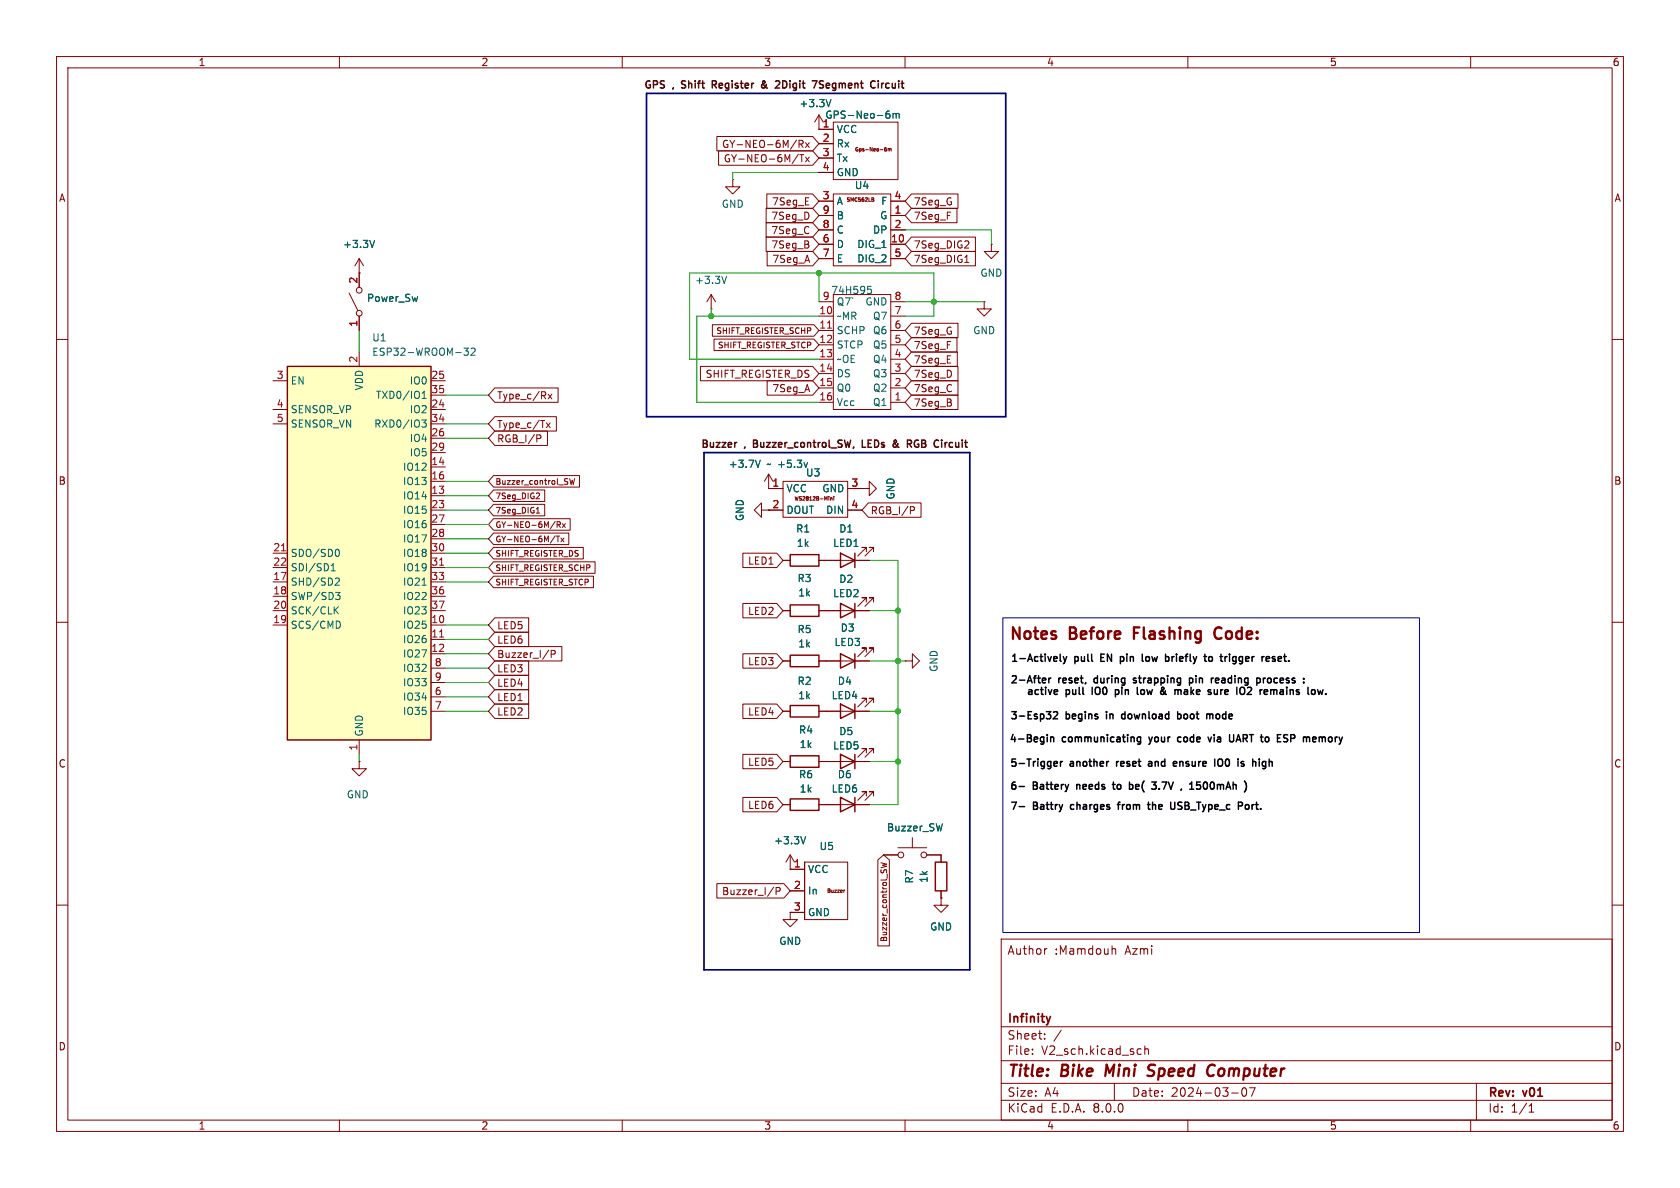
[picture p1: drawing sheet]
<svg xmlns="http://www.w3.org/2000/svg" width="297mm" height="210mm" viewBox="0 0 297 210" stroke-linecap="round" stroke-linejoin="round" font-family="sans-serif">
<g fill="none" stroke="#840000" stroke-width=".18">
<path d="M10 10h277v190h-277zM12 12h273v186h-273zM60 10v2M110 10v2M160 10v2M210 10v2M260 10v2M10 60h2M125.7 54.6h.1M125.7 52.1l-.7 1.2M125.7 52.1v2.5M125.7 52.1l.8 1.2"/>
<path d="M285 60h2M135.9 86.4h2.5M135.9 90.2h2.5M138.4 85.1h11.5v6.3h-11.5zM138.4 99.1h1.3M144.8 99.1h1.2M146.5 88v.4M146.8 88v.4M146.8 88.1l.3-.1v.4M147.4 88v.4M149.9 86.4h2.5M149.9 90.2h2.5"/>
<path d="M10 110h2M138.4 108h1.3M138.4 116.8h1.3M144.8 108h1.2M144.8 116.8h8.9M153.2 115.3v-.7h-.8h.8l-1.6 1.5M154.4 115.3v-.7h-.7h.7l-1.5 1.5M160 116.8h1.3v-1.2l1.3 1.2-1.3 1.3v-1.3M160 116.8h.1M285 110h2M10 160h2M139.7 153.7h2.5"/>
<path d="M139.7 157.5h2.5M142.2 152.4h7.7v10.2h-7.7zM142.2 152.4v10.2zM149.2 157.3v.5M149.4 157.3l-.2 .2M285 160h2M139.7 161.3h2.5M177 166h108v32h-108zM185.1 167.7l-.3 .1M196.8 167.7l.4 .1v.1v.8M60 198v2M110 198v2"/>
<path d="M160 198v2M177 194.5h108M177 191.5h108M177 187.5h108M177 181.5h108M182.5 186.3v.1M182.5 185.5v.1M184.7 183.6v.1M184.7 182.8v.1M187.6 182.1l-1.3 2M197 191.5v3M201.3 185.4l.4 .1"/>
<path d="M201.7 186.3l-.4 .1M202.4 185.5l.2-.1 .4 .1v.9M202.4 184.9v1.5M210 198v2M217.7 193.2h1.2M219.7 192.4a.81 .81 0 0 0 .3 1.4l.2-.1 .2-.5-.2-.8M221.9 192.3l-.7 1.5M260 198v2M261 191.5v6.5M270.3 196.6h.9M270.3 195.5l.4-.4v1.5"/>
</g>
<path d="M195.6 188.2l-.2 2M203 188.8l.2 .3 .7 .3M203.9 190a.85 .85 0 0 1-1.1 .1M203.9 188.2h-.4l-.5 .4M213.9 188.3a.67 .67 0 0 1 .9 .1M214.6 190l-.4 .2" fill="none" stroke="#840000" stroke-width=".4"/>
<path d="M185.7 179.7l-.4 1" fill="none" stroke="#840000" stroke-width=".3"/>
<path d="M139.7 98h5.1v2.1h-5.1zM139.7 106.9h5.1v2.1h-5.1zM139.7 115.8h5.1v2.1h-5.1zM148.6 115.6l2.5 1.2-2.5 1.3zM151.1 115.6v2.5" fill="none" stroke="#840000" stroke-width=".25"/>
<path d="M128.5 48.8l-.5 1.3" fill="none" stroke="#006464" stroke-width=".18"/>
<path d="M50.8 64.8h25.4v66h-25.4z" fill="#ffffc2"/>
<g fill="none" stroke="#840000" stroke-width=".25">
<path d="M50.8 64.8h25.4v66h-25.4zM148.6 97.8l2.5 1.3-2.5 1.2zM151.1 97.8v2.5M148.6 106.7l2.5 1.3-2.5 1.2zM151.1 106.7v2.5M139.7 133.6h5.1v2h-5.1zM139.7 124.7h5.1v2h-5.1zM148.6 124.5l2.5 1.2-2.5 1.3zM148.6 133.4l2.5 1.2-2.5 1.3zM151.1 124.5v2.5M151.1 133.4v2.5M139.7 141.2h5.1v2.1h-5.1z"/>
<path d="M148.6 141l2.5 1.2-2.5 1.3zM151.1 141v2.5M165.4 152.4h2v5.1h-2z"/>
</g>
<g fill="none" stroke="#840000" stroke-width=".18">
<path d="M126.7 24.1h17l1.1 1.3-1.1 1.3h-17zM127 26.7h16.7l1.1 1.2-1.1 1.3h-16.7zM129.5 31.8v1.2h1.3l-1.3 1.3-1.2-1.3h1.2M129.5 31.8h.1M135.4 39.4h8.3l1.1 1.2-1.1 1.3h-8.3zM135.4 36.8h8.3l1.1 1.3-1.1 1.3h-8.3zM135.6 34.3h8.1l1.1 1.3-1.1 1.2h-8.1zM140.8 24.7l-1.1 1.7M141.1 27.3l-1.1 1.6M141.3 25.5l.6-.1 .1-.2-.1-.3-.6-.1v1.3M141.4 27.3h.7M141.6 25.5l.4 .6"/>
<path d="M141.7 27.3v1.3M142.4 25.2l.7 .9M142.4 27.8l.7 .8M143.1 25.2l-.7 .9M143.1 27.8l-.7 .8M144.8 22.9h.1M144.8 20.3l-.8 1.3M144.8 20.3v2.6M144.8 20.3l.7 1.3M144.8 35.6h2.5M144.8 38.1h2.5M144.8 22.9h2.5"/>
<path d="M144.8 25.4h2.5M144.8 27.9h2.5M144.8 30.5h2.5M147.3 34.3h10.2v12.7h-10.2zM147.3 21.6h11.4v10.2h-11.4zM154.1 35h.3l-.1 .3M154.1 35.3h.2M154.3 35.3l.2 .1v.1l-.4 .1M155.6 26.5h.5M156.4 26.4l.1-.1 .2 .1v.3h-.3M156.4 26.6v.1M156.7 26.1l-.3 .1v.4"/>
<path d="M157 26.3l.3 .1M157 26.3v.4M157.3 26.4l.2-.1v.4M157.3 26.4v.3M157.5 35.6h2.5M157.5 38.1h2.5M161.1 36.8h8.1v2.6h-8.1l-1.1-1.3zM161.1 34.3h8.3v2.5h-8.3l-1.1-1.2zM61.7 51.8l1.5 3.1M63.5 48.3h.1M63.5 45.7v5.1M63.5 55.9v2.5"/>
<path d="M63.5 45.7l-.8 1.3M63.5 45.7l.8 1.3M125.9 57.4h18l.9 1-.9 1h-18zM126.2 59.9h17.7l.9 1.1-.9 1h-17.7zM135.4 41.9h8.3l1.1 1.3-1.1 1.3h-8.3zM135.6 44.4h8.1l1.1 1.3-1.1 1.3h-8.1zM144.8 55.9h2.5M144.8 58.4h2.5M144.8 53.3h2.5M144.8 43.2h2.5M144.8 40.6h2.5M144.8 45.7h2.5"/>
<path d="M147.3 52.1h10.2v20.3h-10.2zM157.5 55.9h2.5M157.5 58.4h2.5M157.5 53.3h2.5M157.5 43.2h2.5M157.5 40.6h2.5M157.5 45.7h2.5M161.1 44.4h11.3v2.6h-11.3l-1.1-1.3zM161.1 41.9h11.3v2.6h-11.3l-1.1-1.3zM161.1 59.7h8.1v2.5h-8.1l-1.1-1.2zM161.1 57.1h8.3v2.6h-8.3l-1.1-1.3zM170.6 46.4h.7"/>
<path d="M171.2 42.6l.1 .2-.1 .3-.7 .8h.8M174 53.3v1.3h1.3l-1.3 1.3-1.3-1.3h1.3M174 53.3h.1M175.3 43.2v1.3h1.2l-1.2 1.2-1.3-1.2h1.3M175.3 43.2h.1M48.3 72.4h2.5M48.3 67.3h2.5M48.3 74.9h2.5M63.5 62.2v2.6M76.2 72.4h2.5M76.2 67.3h2.5M76.2 77.5h2.5"/>
<path d="M76.2 74.9h2.5M76.2 69.9h2.5M87.5 76.2h9.3v2.5h-9.3l-1.1-1.2zM87.5 68.6h11.2v2.5h-11.2l-1.1-1.2zM87.5 73.7h10.9v2.5h-10.9l-1.1-1.3zM95.4 76.9l.2 .2v.3l-.7 .1M96.6 74.8l.7 .8M96.9 69.7l.7 .8M97.3 74.8l-.7 .8M97.6 69.7l-.7 .8M123.8 64.8h19.9l1.1 1.2-1.1 1.3h-19.9zM135.6 67.3h8.1l1.1 1.3-1.1 1.3h-8.1z"/>
<path d="M144.8 71.1h2.5M144.8 61h2.5M144.8 63.5h2.5M144.8 66h2.5M144.8 68.6h2.5M157.5 71.1h2.5M157.5 61h2.5M157.5 63.5h2.5M157.5 66h2.5M157.5 68.6h2.5M161.1 62.2h8.1v2.6h-8.1l-1.1-1.3zM161.1 64.8h8.3v2.5h-8.3l-1.1-1.3z"/>
<path d="M161.1 67.3h8.3v2.6h-8.3l-1.1-1.3zM161.1 69.8h8.3v2.6h-8.3l-1.1-1.3zM48.3 97.8h2.5M76.2 87.6h2.5M76.2 82.6h2.5M76.2 85.1h2.5M76.2 97.8h2.5M76.2 90.2h2.5M76.2 92.7h2.5M76.2 95.3h2.5M76.2 80h2.5M87.2 99.3h18v2h-18l-.8-1z"/>
<path d="M87.2 96.8h15.9v2h-15.9l-.8-1zM87.2 94.2h13.4v2.1h-13.4l-.8-1zM87.2 91.7h13.6v2h-13.6l-.8-1zM87.2 86.6h9.1v2h-9.1l-.8-1zM87.2 84.1h15.2v2h-15.2l-.8-1zM87.2 89.2h9.1v2h-9.1l-.8-1zM94.8 90.7h.6M95.3 87.2v.4l-.5 .6h.6M98.2 94.7l-.9 1.3M98.2 92.2l-.9 1.3M98.3 94.8h.6M98.5 92.8l.5-.1v-.4l-.5-.1v1"/>
<path d="M98.6 94.8v1M98.7 92.8l.4 .4M99.2 95.1l.5 .7M99.4 92.6l.5 .6M99.7 95.1l-.5 .7M99.9 92.6l-.5 .6M100.7 84.6l.3 1 .1-.7 .2 .7 .3-1M131.3 97.8h6l1.1 1.3-1.1 1.2h-6zM134.6 90.2v-1.3l-1.3 1.3 1.3 1.2v-1.2h3.8M135.9 86.4h.1M135.9 83.8l-.8 1.3M135.9 83.8v2.6"/>
<path d="M135.9 83.8l.8 1.3M135.9 86.4h2.5M138.4 99.1h1.3M144.8 99.1h8.9M149.9 90.2h2.5M149.9 86.4h2.5M152.4 86.4h1.3v-1.3l1.2 1.3-1.2 1.2v-1.2M152.4 86.4h.1M153.2 97.5v-.7h-.8h.8l-1.6 1.5M153.5 88.9h9.3v2.5h-9.3l-1.1-1.2zM154.4 97.5v-.7h-.7h.7l-1.5 1.5M160.9 89.6h.5l.3 .2-.2 .4h-.6"/>
<path d="M48.3 110.5h2.5M48.3 102.9h2.5M48.3 105.4h2.5M48.3 108h2.5M48.3 100.3h2.5M76.2 110.5h2.5M76.2 113h2.5M76.2 115.6h2.5M76.2 102.9h2.5M76.2 105.4h2.5M76.2 108h2.5M76.2 100.3h2.5"/>
<path d="M76.2 118.1h2.5M87.2 101.9h17.7v2h-17.7l-.8-1zM87.5 116.8h6v2.6h-6l-1.1-1.3zM87.5 111.8h6v2.5h-6l-1.1-1.3zM87.5 114.3h11.8v2.5h-11.8l-1.1-1.2zM87.5 119.4h6v2.5h-6l-1.1-1.2zM87.5 109.2h6v2.6h-6l-1.1-1.3zM97 114.9l-1.1 1.6M97.4 115.6h.6l.2-.2-.1-.3-.7-.1v1.2M131.3 106.7h6l1.1 1.3-1.1 1.2h-6zM131.3 115.6h6l1.1 1.2-1.1 1.3h-6zM138.4 108h1.3"/>
<path d="M138.4 116.8h1.3M144.8 108h8.9M144.8 116.8h3.8M151.1 116.8h2.6M153.2 106.4v-.7h-.8h.8l-1.6 1.5M154.4 106.4v-.7h-.7h.7l-1.5 1.5M63.5 134.6v1.3h1.3l-1.3 1.3-1.3-1.3h1.3M63.5 134.6h.1M63.5 130.8v2.6M76.2 123.2h2.5M76.2 125.7h2.5M76.2 120.7h2.5"/>
<path d="M87.5 121.9h6v2.6h-6l-1.1-1.3zM87.5 124.5h6v2.5h-6l-1.1-1.3zM131.3 124.5h6l1.1 1.2-1.1 1.3h-6zM131.3 133.3h6l1.1 1.3-1.1 1.3h-6zM138.4 125.7h1.3M138.4 134.6h1.3M144.8 125.7h8.9M144.8 134.6h8.9M153.2 124.2v-.8h-.8h.8l-1.6 1.6M153.2 133.1v-.8h-.8h.8l-1.6 1.6M154.4 124.2v-.8h-.7h.7l-1.5 1.6M154.4 133.1v-.8h-.7h.7l-1.5 1.6"/>
<path d="M126.7 156.2h11.9l1.1 1.3-1.1 1.3h-11.9zM131.3 141h6l1.1 1.2-1.1 1.3h-6zM136.8 156.8l-1.1 1.7M137.2 157.5h.6l.1-.2v-.3l-.7-.1v1.3M138.4 142.2h1.3M139.7 153.7h.1M139.7 151.1l-.8 1.3M139.7 151.1v2.6M139.7 151.1l.8 1.3M139.7 153.7h2.5M139.7 157.5h2.5M144.8 142.2h8.9"/>
<path d="M153.2 140.7v-.7h-.8h.8l-1.6 1.5M154.4 140.7v-.7h-.7h.7l-1.5 1.5M155.2 152l1-.9 1 .9v15.2h-2zM155.7 152.5l1 .3-.7 .2 .7 .1-1 .3M156.2 151.1h2.5M158.7 149.9h5.1M161.3 148.1v1.8M163.8 151.1h2.6v1.3M166.4 158.8v1.2h1.2l-1.2 1.3-1.3-1.3h1.3M166.4 158.8h.1M166.4 157.5v1.3M139.7 161.3v1.3h1.3l-1.3 1.2-1.3-1.2h1.3"/>
<path d="M139.7 161.3h.1M139.7 161.3h2.5"/>
<circle cx="63.5" cy="55.4" r=".51"/>
<circle cx="63.5" cy="51.3" r=".51"/>
<circle cx="159.3" cy="151.1" r=".51"/>
<circle cx="163.3" cy="151.1" r=".51"/>
</g>
<path d="M146.3 58h.7M49.8 97.4h.7M77.7 99.9h.7M77.7 112.6h.7" fill="none" stroke="#a90000" stroke-width=".18"/>
<g fill="none" stroke="#006464" stroke-width=".18">
<path d="M146.9 17.6l-.4 1.3M157.2 19.6l-.3 .1M156.9 20.1l.3 .1 .1 .2v.4l-.4 .1M157.9 20.2l.3-.1 .2 .1M157.9 20.1v.8M158.4 20.2l.2-.1h.3l.1 .8M158.4 20.2v.7M66.2 42.5l-.4 1.3M73.8 52.4l-.2 .9M153.4 50.6h.6M153.5 51.1h.3l.3 .2-.1 .5-.5 .1M74.6 74.2h.7l-.4 .5 .4 .1v.6l-.2 .1-.5-.1"/>
<path d="M74.6 70.4h.7M74.6 69.5l.4-.3v1.2M82 61.5h.8l-.4 .5 .3 .1v.6l-.1 .1-.6-.1M83.3 61.7l.5-.2 .2 .4-.8 .9h.8M59.6 97.1a.68 .68 0 0 1 .4 .6 .68 .68 0 0 1-.4 .7M134.4 81.4l-.4 1.2M142.8 81.8l-.3 .8M58.5 100.9h.8M58.5 100l.4-.4v1.3M59.3 107.8l.5 .7M59.3 104.7h.8l-.4 .5 .4 .1v.4l-.2 .3h-.4M59.5 102.2h.4l.1 .3-.8 .9h.8"/>
<path d="M59.8 107.3l-.7 .7M59.9 109.9l.3 .4-.3 .7M74.6 103.4h.7M142.4 147.9l-.4 1.3"/>
</g>
<g fill="none" stroke="#480000" stroke-width=".25">
<path d="M125.9 15h.5M126.2 15l.4 .6M126.4 14.3h-.5v1.3M135.5 14.9l-.3 .5a.34 .34 0 0 1-.5 .1 .34 .34 0 0 1 .1-.5l.4-.3v-.3h-.3v.4l.7 .8M138.7 14.3h-.3v1.3h.3M145.6 14.4l-.5-.1-.2 .1v.4l.6 .2 .1 .3-.3 .3-.4-.1M155.3 14.3v.1M155.3 14.7v.9M155.9 14.7v.9M156.2 14.7l-.3 .3M130.1 78.2h.1M152.4 77.8v1.3h.6"/>
<path d="M158.2 78.5l.7 .6M158.4 77.9v.3M158.7 78.4l-.3 .6M162.1 77.8a.68 .68 0 0 0-.5 .6 .68 .68 0 0 0 .5 .7M167.1 78.2v.9M167.2 78.3l-.1 .2"/>
</g>
<g fill="none" stroke="#000" stroke-width=".25">
<path d="M184.7 119.9l.2 .3-.6 .1M185.4 119.9v.8M185.8 119.9l-.4 .2M187.4 116.7l.2 .2M188 116.1l.3 .8M188.3 116.9l-.3 .4M188.6 116.1l-.3 .8M198.1 116.1v1.2M198.1 116.1h.5M198.1 116.8h.5M200.8 119.9h-.3l-.1 .1v.2l.4 .2M203 116.1h-.3l-.2 .2 .1 .5 .4 .1"/>
<path d="M207.2 116.1v.8M207.6 116.1l-.4 .2M210.3 119.9h.3l.3 .2-.1 .6h-.5M210.3 119.9v1.2M213.9 116.1h.3l.1 .2v.5l-.4 .1M218 117.3h.3M218.4 116.1h-.4l-.1 .2 .1 .5 .4 .1M223.3 119.9v.8M223.7 119.9l-.4 .2M224.2 119.9l-.1 .2 .1 .6M225 116.1h.4M225 116.4l.4 .1 .1 .2-.2 .2-.4-.1"/>
<path d="M226.1 116.1l-.1 .1v.5l.1 .2M226.6 116.4l-.6 .1M180.1 139h1M181.9 122h.5v.8M182.4 122.2l-.4 .1-.2 .2 .2 .3 .4-.1M183.6 122l-.4-.1-.2 .3 .1 .5h.5M184.8 120.7h-.1M185 125.8h.8l-.5 .5M185.7 126.4v.5M185.7 130.3v.8M185.7 130.4l.2-.1h.3l.1 .8M186.2 125.9l.5-.1 .3 .4-.8 .9h.8"/>
<path d="M186.5 134.6l.4 .1v.2l-.6 .1M186.9 135.4l-.4 .1M187.5 134.6v.9M187.8 134.6l-.3 .2M190.2 122.6l-.4 .2M190.2 121.9v.9M190.8 121.5v1.1l.2 .2M195.6 125.8v.1M195.7 122l-.1 .6-.2 .2-.3-.2M196.7 138.7h.4M196.8 138.2v1.1l.3 .2M198.8 126.2l-.4 .1-.1 .2v.4l.5 .2"/>
<path d="M199.8 138.7h.4l.1 .2-.1 .5-.4 .1M200.4 120.7h.4M201.3 130.3h.3M201.6 130.3v1l-.1 .2-.3 .1M201.6 131.1h-.3M203.1 134.7h.5M203.5 135h-.3l-.2 .1 .1 .3 .4 .1M203.6 138.2h.8l-.4 .5M204.3 138.9v.5M204.9 139.4v.1M207.6 134.6l.4 .1v.2l-.6 .1M208 135.4l-.4 .1"/>
<path d="M208.2 126.3l.4-.1 .2 .3-.1 .5h-.5M208.2 125.8v1.3M208.7 130.3h-.4l-.1 .2v.5l.5 .1M209.8 122.3h-.3l-.2 .2 .1 .2 .4 .1M210.3 139.5h.7M210.3 138.6l.4-.4v1.3M212.1 122.7l-.2 .1M212.1 122.1v.1l-.6 .1M212.2 138.2h-.6l-.1 .7 .2-.2 .4 .1 .2 .5M212.9 138.3l-.2 .4 .2 .8M214.1 126.2l.3 .2v.7M214.2 130.3l-.3 .8"/>
<path d="M214.8 134.2v1.3M214.9 120.5l.2 .2h.3M214.9 120l.2-.1h.2l.2 .1v.2l-.6 .1M215.3 134.6a.42 .42 0 0 1 .4-.4 .42 .42 0 0 1 .4 .4v.4a.42 .42 0 0 1-.4 .5 .42 .42 0 0 1-.4-.5M218.6 130.8h.6M218.7 121.5v1.3M218.9 129.9l-.4 1.2M220 138.1h.1M223.3 135.4h.5M223.3 134.7h.5M223.8 134.6v1l-.2 .2-.3 .1M223.9 121.9l.2 .3-.6 .1"/>
<path d="M224 122.7l-.1 .1M224.6 121.9v.9M228.2 130.5h.5M228.6 122.1v.7M228.7 129.9h-.5v1.2M229.2 122.7l.3 .1M229.2 122.1l.2 .2M233.2 130.3v.8M233.6 130.3l-.4 .1M180.2 142.6h.9M197.5 142.2h.5M198 141.8l-.3 .2v1.1"/>
<path d="M202.8 142.2h.5M203.1 143l.2 .1M203.8 141.8v1.3M203.9 142.2l-.1 .1M208.2 143l.5 .1M208.5 141.8l-.3 .2 .3 .4M220.3 142.3l.3-.1 .2 .3-.1 .5h-.4"/>
</g>
<path d="M215.6 110.9a1.07 1.07 0 0 0-.9 .8 1.07 1.07 0 0 0 .4 1.1l.5 .1" fill="none" stroke="#840000" stroke-width=".41"/>
<path d="M177.3 109.2h73.7v55.6h-73.7z" fill="none" stroke="#0000c2" stroke-width=".18"/>
<path d="M114.3 16.5h63.5v57.2h-63.5zM124.5 80h46.9v91.5h-46.9z" fill="none" stroke="#000084" stroke-width=".3"/>
<g fill="none" stroke="#009600" stroke-width=".18">
<path d="M144.8 30.5h-15.3v1.3M63.5 58.4v3.8M125.7 54.6v1.3M144.8 48.3v5M144.8 55.9h-21.6v15.2h21.6M160 55.9h5.1v-7.6h-43.2v15.2h22.9M160 53.3h14M160 40.6h15.3v2.6M78.7 69.9h7.7M78.7 77.5h7.7M78.7 74.9h7.7M78.7 90.2h7.7"/>
<path d="M78.7 92.7h7.7M78.7 95.3h7.7M78.7 87.6h7.7M78.7 97.8h7.7M78.7 85.1h7.7M153.7 99.1h5v43.1h-5M78.7 110.5h7.7M78.7 102.9h7.7M78.7 113h7.7M78.7 115.6h7.7M78.7 100.3h7.7M78.7 118.1h7.7"/>
<path d="M153.7 108h5M153.7 116.8h6.3M63.5 133.4v1.2M78.7 125.7h7.7M78.7 123.2h7.7M78.7 120.7h7.7M153.7 125.7h5M153.7 134.6h5"/>
</g>
<g fill="#009600" stroke="#009600" stroke-width=".18">
<circle cx="158.7" cy="108" r=".46"/>
<circle cx="144.8" cy="48.3" r=".46"/>
<circle cx="125.7" cy="55.9" r=".46"/>
<circle cx="165.1" cy="53.3" r=".46"/>
<circle cx="158.7" cy="134.6" r=".46"/>
<circle cx="158.7" cy="125.7" r=".46"/>
<circle cx="158.7" cy="116.8" r=".46"/>
</g>
<g font-size="2.8" fill="#840000">
<text x="178.2" y="113.6">Notes</text>
<text x="189.1" y="113.6">Before</text>
<text x="201.2" y="113.6">Flashing</text>
<text x="216.3" y="113.6">Code:</text>
<text x="178" y="190.9">Title:</text>
<text x="187.7" y="190.9">Bike</text>
<text x="196.3" y="190.9">Mini</text>
<text x="204.6" y="190.9">Speed</text>
<text x="215.9" y="190.9">Computer</text>
</g>
<g font-size="2.1" fill="#840000">
<text x="178" y="169">Author</text>
<text x="186.4" y="169">:Mamdouh</text>
<text x="199" y="169">Azmi</text>
<text x="178" y="184">Sheet:</text>
<text x="178" y="181.2">Infinity</text>
<text x="178" y="186.7">File:</text>
<text x="184.1" y="186.7">V2_sch.kicad_sch</text>
<text x="178" y="196.9">KiCad</text>
<text x="178" y="194.1">Size:</text>
<text x="184.7" y="194.1">A4</text>
<text x="185.7" y="196.9">E.D.A.</text>
<text x="193.3" y="196.9">8.0.0</text>
<text x="200" y="194.1">Date:</text>
<text x="207" y="194.1">2024-03-07</text>
<text x="263" y="194.3">Rev:</text>
<text x="263" y="196.9">Id:</text>
<text x="267.1" y="196.9">1/1</text>
<text x="269.4" y="194.3">v01</text>
</g>
<g font-size="1.8" fill="#840000">
<text x="35" y="11.9">1</text>
<text x="85" y="11.9">2</text>
<text x="135" y="11.9">3</text>
<text x="185" y="11.9">4</text>
<text x="235" y="11.9">5</text>
<text x="285" y="11.9">6</text>
<text x="127.5" y="26.4">GY-NEO-6M/Rx</text>
<text x="127.8" y="28.9">GY-NEO-6M/Tx</text>
<text x="10.3" y="35.9">A</text>
<text x="285.3" y="35.9">A</text>
<text x="136.3" y="41.6">7Seg_C</text>
<text x="136.3" y="39.1">7Seg_D</text>
<text x="136.4" y="36.5">7Seg_E</text>
<text x="161.4" y="39.1">7Seg_F</text>
<text x="161.4" y="36.5">7Seg_G</text>
<text x="136.3" y="44.1">7Seg_B</text>
<text x="136.4" y="46.7">7Seg_A</text>
<text x="161.4" y="46.7">7Seg_DIG1</text>
<text x="161.4" y="44.1">7Seg_DIG2</text>
<text x="161.4" y="59.4">7Seg_G</text>
<text x="161.4" y="64.5">7Seg_E</text>
<text x="161.4" y="61.9">7Seg_F</text>
<text x="87.8" y="70.8">Type_c/Rx</text>
<text x="124.6" y="67">SHIFT_REGISTER_DS</text>
<text x="136.4" y="69.5">7Seg_A</text>
<text x="161.4" y="67">7Seg_D</text>
<text x="161.4" y="69.5">7Seg_C</text>
<text x="87.8" y="75.9">Type_c/Tx</text>
<text x="161.4" y="72.1">7Seg_B</text>
<text x="87.8" y="78.4">RGB_I/P</text>
<text x="10.3" y="85.9">B</text>
<text x="285.3" y="85.9">B</text>
<text x="153.8" y="91.1">RGB_I/P</text>
<text x="132.1" y="100">LED1</text>
<text x="87.8" y="114">LED6</text>
<text x="87.8" y="111.4">LED5</text>
<text x="132.1" y="108.9">LED2</text>
<text x="87.8" y="119.1">LED3</text>
<text x="87.8" y="116.5">Buzzer_I/P</text>
<text x="132.1" y="117.8">LED3</text>
<text x="87.8" y="124.1">LED1</text>
<text x="87.8" y="121.6">LED4</text>
<text x="87.8" y="126.7">LED2</text>
<text x="132.1" y="126.7">LED4</text>
<text x="10.3" y="135.9">C</text>
<text x="132.1" y="135.6">LED5</text>
<text x="285.3" y="135.9">C</text>
<text x="132.1" y="143.2">LED6</text>
<text x="127.5" y="158.4">Buzzer_I/P</text>
<text x="10.3" y="185.9">D</text>
<text x="285.3" y="185.9">D</text>
<text x="35" y="199.9">1</text>
<text x="85" y="199.9">2</text>
<text x="135" y="199.9">3</text>
<text x="185" y="199.9">4</text>
<text x="235" y="199.9">5</text>
<text x="285" y="199.9">6</text>
</g>
<g font-size="1.8" fill="#480000">
<text x="113.7" y="16">GPS</text>
<text x="118.9" y="16">,</text>
<text x="121" y="16">Shift</text>
<text x="126.9" y="16">Register</text>
<text x="136.1" y="16">&amp;</text>
<text x="139.2" y="16">2Digit</text>
<text x="146.2" y="16">7Segment</text>
<text x="157" y="16">Circuit</text>
<text x="123.8" y="79.5">Buzzer</text>
<text x="131.6" y="79.5">,</text>
<text x="133.7" y="79.5">Buzzer_control_SW,</text>
<text x="153.4" y="79.5">LEDs</text>
<text x="159.4" y="79.5">&amp;</text>
<text x="162.4" y="79.5">RGB</text>
<text x="167.7" y="79.5">Circuit</text>
</g>
<g font-size="1.8" fill="#006464">
<text x="141.2" y="19.2">+3.3V</text>
<text x="145.8" y="21.2">GPS-Neo-6m</text>
<text x="147.8" y="23.7">VCC</text>
<text x="147.8" y="26.3">Rx</text>
<text x="147.8" y="28.8">Tx</text>
<text x="147.8" y="31.3">GND</text>
<text x="151" y="33.6">U4</text>
<text x="127.5" y="36.9">GND</text>
<text x="147.8" y="36.4">A</text>
<text x="147.8" y="41.5">C</text>
<text x="147.8" y="39">B</text>
<text x="154.2" y="41.5">DP</text>
<text x="155.5" y="39">G</text>
<text x="155.7" y="36.4">F</text>
<text x="60.6" y="44">+3.3V</text>
<text x="147.8" y="44">D</text>
<text x="147.8" y="46.6">E</text>
<text x="151.4" y="44">DIG_1</text>
<text x="151.4" y="46.6">DIG_2</text>
<text x="64.8" y="53.6">Power_Sw</text>
<text x="122.8" y="50.4">+3.3V</text>
<text x="146.8" y="52.2">74H595</text>
<text x="173.2" y="49.1">GND</text>
<text x="147.8" y="56.7">~MR</text>
<text x="147.8" y="59.3">SCHP</text>
<text x="147.8" y="54.2">Q7`</text>
<text x="152.9" y="54.2">GND</text>
<text x="154.2" y="59.3">Q6</text>
<text x="154.2" y="56.7">Q7</text>
<text x="172" y="59.3">GND</text>
<text x="65.7" y="60.6">U1</text>
<text x="65.7" y="63.1">ESP32-WROOM-32</text>
<text x="147.8" y="61.8">STCP</text>
<text x="147.8" y="64.4">~OE</text>
<text x="154.2" y="64.4">Q4</text>
<text x="154.2" y="61.8">Q5</text>
<text x="51.3" y="68.2">EN</text>
<text x="64.4" y="69.1" transform="rotate(-90 64.4 69.1)">VDD</text>
<text x="66.4" y="70.7">TXD0/IO1</text>
<text x="72.3" y="68.2">IO0</text>
<text x="147.8" y="72">Vcc</text>
<text x="147.8" y="66.9">DS</text>
<text x="147.8" y="69.4">Q0</text>
<text x="154.2" y="72">Q1</text>
<text x="154.2" y="69.4">Q2</text>
<text x="154.2" y="66.9">Q3</text>
<text x="51.3" y="73.3">SENSOR_VP</text>
<text x="51.3" y="75.8">SENSOR_VN</text>
<text x="66.1" y="75.8">RXD0/IO3</text>
<text x="72.3" y="73.3">IO2</text>
<text x="71.1" y="83.4">IO12</text>
<text x="72.3" y="78.3">IO4</text>
<text x="72.3" y="80.9">IO5</text>
<text x="128.7" y="82.9">+3.7V</text>
<text x="135.6" y="82.9">~ +5.3v</text>
<text x="71.1" y="88.5">IO14</text>
<text x="71.1" y="86">IO13</text>
<text x="138.9" y="87.2">VCC</text>
<text x="142.4" y="84.4">U3</text>
<text x="145.3" y="87.2">GND</text>
<text x="158.3" y="88.4" transform="rotate(-90 158.3 88.4)">GND</text>
<text x="71.1" y="91">IO15</text>
<text x="71.1" y="93.6">IO16</text>
<text x="131.7" y="92.2" transform="rotate(-90 131.7 92.2)">GND</text>
<text x="138.9" y="91">DOUT</text>
<text x="140.6" y="94.3">R1</text>
<text x="145.9" y="91">DIN</text>
<text x="148.3" y="94.3">D1</text>
<text x="51.3" y="98.7">SDO/SD0</text>
<text x="51.3" y="101.2">SDI/SD1</text>
<text x="71.1" y="96.1">IO17</text>
<text x="71.1" y="98.7">IO18</text>
<text x="71.1" y="101.2">IO19</text>
<text x="140.8" y="96.9">1k</text>
<text x="147.2" y="96.9">LED1</text>
<text x="51.3" y="103.7">SHD/SD2</text>
<text x="51.3" y="106.3">SWP/SD3</text>
<text x="71.1" y="103.7">IO21</text>
<text x="71.1" y="106.3">IO22</text>
<text x="140.9" y="103.1">R3</text>
<text x="141" y="105.6">1k</text>
<text x="147.2" y="105.8">LED2</text>
<text x="148.3" y="103.2">D2</text>
<text x="51.3" y="111.4">SCS/CMD</text>
<text x="51.3" y="108.8">SCK/CLK</text>
<text x="71.1" y="111.4">IO25</text>
<text x="71.1" y="113.9">IO26</text>
<text x="71.1" y="108.8">IO23</text>
<text x="140.9" y="112.1">R5</text>
<text x="148.5" y="111.9">D3</text>
<text x="71.1" y="116.4">IO27</text>
<text x="71.1" y="119">IO32</text>
<text x="141" y="114.7">1k</text>
<text x="147.4" y="114.4">LED3</text>
<text x="166" y="118.9" transform="rotate(-90 166 118.9)">GND</text>
<text x="71.1" y="124.1">IO34</text>
<text x="71.1" y="121.5">IO33</text>
<text x="140.9" y="121.3">R2</text>
<text x="141" y="123.8">1k</text>
<text x="146.9" y="123.8">LED4</text>
<text x="148" y="121.3">D4</text>
<text x="64.4" y="130.3" transform="rotate(-90 64.4 130.3)">GND</text>
<text x="71.1" y="126.6">IO35</text>
<text x="141.2" y="129.9">R4</text>
<text x="148.3" y="130.1">D5</text>
<text x="141.2" y="137.8">R6</text>
<text x="141.3" y="132.4">1k</text>
<text x="147.2" y="132.7">LED5</text>
<text x="148" y="137.8">D6</text>
<text x="61.2" y="141.3">GND</text>
<text x="141.3" y="140.3">1k</text>
<text x="146.9" y="140.3">LED6</text>
<text x="136.8" y="149.5">+3.3V</text>
<text x="156.7" y="147.2">Buzzer_SW</text>
<text x="142.7" y="154.5">VCC</text>
<text x="144.8" y="150.5">U5</text>
<text x="142.7" y="158.3">In</text>
<text x="161.6" y="156.3" transform="rotate(-90 161.6 156.3)">R7</text>
<text x="164.2" y="156.2" transform="rotate(-90 164.2 156.2)">1k</text>
<text x="137.7" y="167.2">GND</text>
<text x="142.7" y="162.2">GND</text>
<text x="164.3" y="164.7">GND</text>
</g>
<g font-size="1.8" fill="#a90000">
<text x="145.3" y="22.6">1</text>
<text x="145.3" y="25.1">2</text>
<text x="145.3" y="27.7">3</text>
<text x="145.3" y="35.3">3</text>
<text x="145.3" y="30.2">4</text>
<text x="158" y="35.3">4</text>
<text x="145.3" y="40.4">8</text>
<text x="145.3" y="37.8">9</text>
<text x="158" y="37.8">1</text>
<text x="158" y="40.4">2</text>
<text x="145.3" y="42.9">6</text>
<text x="145.3" y="45.5">7</text>
<text x="157.4" y="42.9">10</text>
<text x="158" y="45.5">5</text>
<text x="63.2" y="50.2" transform="rotate(-90 63.2 50.2)">2</text>
<text x="145.3" y="53.1">9</text>
<text x="158" y="53.1">8</text>
<text x="63.2" y="57.9" transform="rotate(-90 63.2 57.9)">1</text>
<text x="144.7" y="55.6">10</text>
<text x="144.7" y="58.2">11</text>
<text x="158" y="58.2">6</text>
<text x="158" y="55.6">7</text>
<text x="63.2" y="64.2" transform="rotate(-90 63.2 64.2)">2</text>
<text x="144.7" y="60.7">12</text>
<text x="144.7" y="63.2">13</text>
<text x="144.7" y="65.8">14</text>
<text x="158" y="65.8">3</text>
<text x="158" y="63.2">4</text>
<text x="158" y="60.7">5</text>
<text x="48.8" y="67.1">3</text>
<text x="76.2" y="67.1">25</text>
<text x="76.2" y="69.6">35</text>
<text x="144.7" y="70.9">16</text>
<text x="144.7" y="68.3">15</text>
<text x="158" y="70.9">1</text>
<text x="158" y="68.3">2</text>
<text x="48.8" y="72.1">4</text>
<text x="48.8" y="74.7">5</text>
<text x="76.2" y="72.1">24</text>
<text x="76.2" y="77.2">26</text>
<text x="76.2" y="74.7">34</text>
<text x="76.2" y="82.3">14</text>
<text x="76.2" y="79.8">29</text>
<text x="76.2" y="87.4">13</text>
<text x="76.2" y="84.8">16</text>
<text x="76.2" y="89.9">23</text>
<text x="136.5" y="86.1">1</text>
<text x="136.5" y="89.9">2</text>
<text x="150.4" y="86.1">3</text>
<text x="150.4" y="89.9">4</text>
<text x="76.2" y="92.5">27</text>
<text x="76.2" y="95">28</text>
<text x="48.2" y="97.5">21</text>
<text x="48.2" y="100.1">22</text>
<text x="76.2" y="97.5">30</text>
<text x="76.2" y="100.1">31</text>
<text x="48.2" y="102.6">17</text>
<text x="48.2" y="105.2">18</text>
<text x="48.2" y="107.7">20</text>
<text x="76.2" y="102.6">33</text>
<text x="76.2" y="105.2">36</text>
<text x="76.2" y="107.7">37</text>
<text x="48.2" y="110.2">19</text>
<text x="76.2" y="110.2">10</text>
<text x="76.2" y="112.8">11</text>
<text x="76.2" y="115.3">12</text>
<text x="76.8" y="117.9">8</text>
<text x="76.8" y="122.9">6</text>
<text x="76.8" y="125.5">7</text>
<text x="76.8" y="120.4">9</text>
<text x="63.2" y="132.8" transform="rotate(-90 63.2 132.8)">1</text>
<text x="140.3" y="153.4">1</text>
<text x="140.3" y="157.2">2</text>
<text x="140.3" y="161">3</text>
</g>
<g font-size="1.8">
<text x="178.5" y="117.4">1-Actively</text>
<text x="190" y="117.4">pull</text>
<text x="195.1" y="117.4">EN</text>
<text x="199" y="117.4">pin</text>
<text x="203.4" y="117.4">low</text>
<text x="208" y="117.4">briefly</text>
<text x="215.5" y="117.4">to</text>
<text x="218.9" y="117.4">trigger</text>
<text x="226.6" y="117.4">reset.</text>
<text x="178.5" y="121.2">2-After</text>
<text x="184.4" y="123.2">active</text>
<text x="187.1" y="121.2">reset,</text>
<text x="191.5" y="123.2">pull</text>
<text x="193.9" y="121.2">during</text>
<text x="196.6" y="123.2">IO0</text>
<text x="201.2" y="123.2">pin</text>
<text x="201.4" y="121.2">strapping</text>
<text x="205.6" y="123.2">low</text>
<text x="210.2" y="123.2">&amp;</text>
<text x="211.8" y="121.2">pin</text>
<text x="213.3" y="123.2">make</text>
<text x="216.1" y="121.2">reading</text>
<text x="219.7" y="123.2">sure</text>
<text x="224.7" y="121.2">process</text>
<text x="225.2" y="123.2">IO2</text>
<text x="229.8" y="123.2">remains</text>
<text x="178.3" y="131.6">4-Begin</text>
<text x="178.4" y="127.5">3-Esp32</text>
<text x="187.8" y="131.6">communicating</text>
<text x="188.4" y="127.5">begins</text>
<text x="196.1" y="127.5">in</text>
<text x="199.3" y="127.5">download</text>
<text x="203.7" y="131.6">your</text>
<text x="209.2" y="131.6">code</text>
<text x="209.7" y="127.5">boot</text>
<text x="215.2" y="131.6">via</text>
<text x="215.3" y="127.5">mode</text>
<text x="219.4" y="131.6">UART to</text>
<text x="228.8" y="131.6">ESP</text>
<text x="233.9" y="131.6">memory</text>
<text x="178.4" y="135.9">5-Trigger</text>
<text x="189.2" y="135.9">another</text>
<text x="197.9" y="135.9">reset</text>
<text x="204" y="135.9">and</text>
<text x="209" y="135.9">ensure</text>
<text x="216.7" y="135.9">IO0</text>
<text x="221.4" y="135.9">is</text>
<text x="224.5" y="135.9">high</text>
<text x="178.4" y="140">6-</text>
<text x="178.4" y="143.5">7-</text>
<text x="182.6" y="140">Battery</text>
<text x="182.7" y="143.5">Battry</text>
<text x="189.8" y="143.5">charges</text>
<text x="190.8" y="140">needs</text>
<text x="197.8" y="140">to</text>
<text x="198.7" y="143.5">from</text>
<text x="201.1" y="140">be(</text>
<text x="204.5" y="143.5">the</text>
<text x="205.7" y="140">3.7V</text>
<text x="208.9" y="143.5">USB_Type_c</text>
<text x="211.3" y="140">,</text>
<text x="213.4" y="140">1500mAh</text>
<text x="221.4" y="143.5">Port.</text>
</g>
<g font-size="1.4" fill="#840000">
<text x="126.5" y="59.2">SHIFT_REGISTER_SCHP</text>
<text x="126.8" y="61.8">SHIFT_REGISTER_STCP</text>
<text x="87.5" y="88.4">7Seg_DIG2</text>
<text x="87.5" y="85.9">Buzzer_control_SW</text>
<text x="87.5" y="93.5">GY-NEO-6M/Rx</text>
<text x="87.5" y="91">7Seg_DIG1</text>
<text x="87.5" y="101.1">SHIFT_REGISTER_SCHP</text>
<text x="87.5" y="98.6">SHIFT_REGISTER_DS</text>
<text x="87.5" y="96.1">GY-NEO-6M/Tx</text>
<text x="87.5" y="103.7">SHIFT_REGISTER_STCP</text>
<text x="157" y="166.7" transform="rotate(-90 157 166.7)">Buzzer_control_SW</text>
</g>
<g font-size=".9" fill="#840000">
<text x="150.7" y="27">Gps-Neo-6m</text>
<text x="149.5" y="35.9">SMC562LB</text>
<text x="140.3" y="88.7">WS2812B-Mini</text>
<text x="146.1" y="158">Buzzer</text>
</g>
</svg>
